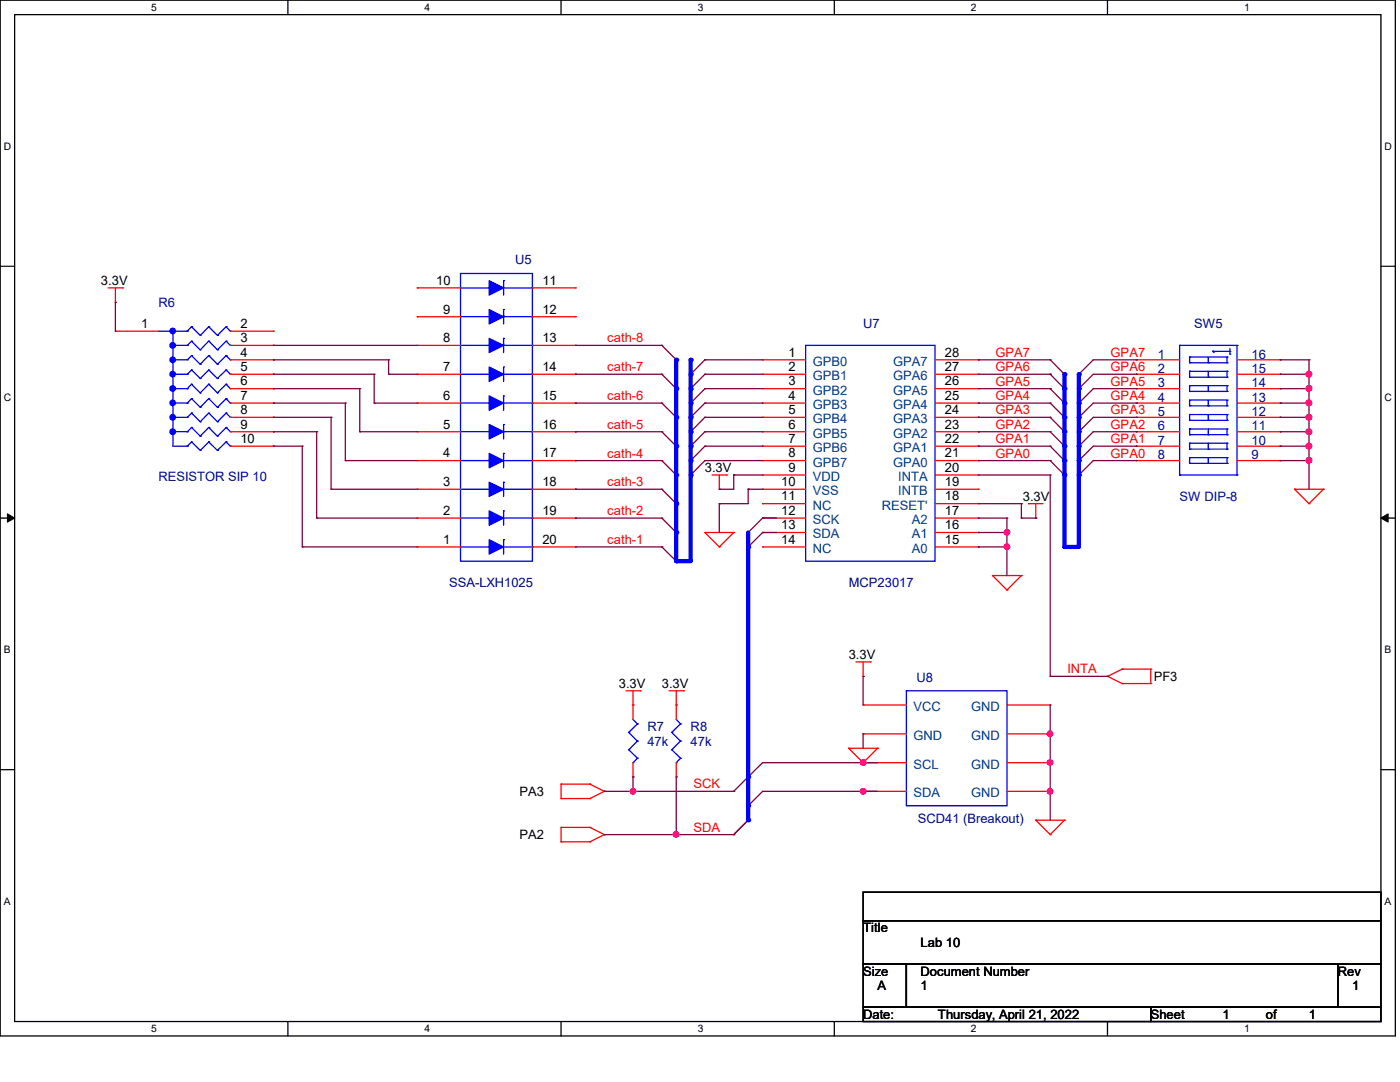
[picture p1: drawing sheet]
<svg xmlns="http://www.w3.org/2000/svg" width="279mm" height="216mm" viewBox="0 0 279 216" stroke-linecap="round" stroke-linejoin="round" font-family="sans-serif">
<path d="M0 0h278.5v206.7h-278.5zM2.9 2.9h272.7v200.9h-272.7z" fill="none" stroke="#000" stroke-width=".25"/>
<g fill="#fff">
<path d="M30.2 .3h1.1v2.3h-1.1z"/>
<path d="M30.2 204.1h1.1v2.3h-1.1z"/>
</g>
<path d="M57.4 0v2.9M57.4 203.8v2.9" fill="none" stroke="#000" stroke-width=".25"/>
<g fill="#fff">
<path d="M84.7 .3h1.1v2.3h-1.1z"/>
<path d="M84.7 204.1h1.1v2.3h-1.1z"/>
</g>
<path d="M112 0v2.9M112 203.8v2.9" fill="none" stroke="#000" stroke-width=".25"/>
<g fill="#fff">
<path d="M139.2 .3h1.1v2.3h-1.1z"/>
<path d="M139.2 204.1h1.1v2.3h-1.1z"/>
</g>
<path d="M166.5 0v2.9M166.5 203.8v2.9" fill="none" stroke="#000" stroke-width=".25"/>
<g fill="#fff">
<path d="M193.8 .3h1.1v2.3h-1.1z"/>
<path d="M193.8 204.1h1.1v2.3h-1.1z"/>
</g>
<path d="M221 0v2.9M221 203.8v2.9" fill="none" stroke="#000" stroke-width=".25"/>
<g fill="#fff">
<path d="M248.3 .3h1.1v2.3h-1.1z"/>
<path d="M248.3 204.1h1.1v2.3h-1.1z"/>
<path d="M.8 28h1.4v2.3h-1.4z"/>
<path d="M276.3 28h1.4v2.3h-1.4z"/>
<path d="M.8 78.2h1.4v2.3h-1.4z"/>
<path d="M276.3 78.2h1.4v2.3h-1.4z"/>
</g>
<path d="M0 53.1h2.9M275.6 53.1h2.9" fill="none" stroke="#000" stroke-width=".25"/>
<g fill="#fff">
<path d="M.8 128.5h1.3v2.2h-1.3z"/>
<path d="M276.3 128.5h1.3v2.2h-1.3z"/>
</g>
<path d="M0 103.4h2.9M275.6 103.4h2.9" fill="none" stroke="#000" stroke-width=".25"/>
<path d="M1.5 102.5l1.4 .9-1.4 .8zM275.6 103.4l1.4-.9v1.7z" fill="#000" stroke="#000" stroke-width=".2"/>
<g fill="#fff">
<path d="M.8 178.7h1.3v2.2h-1.3z"/>
<path d="M276.3 178.7h1.3v2.2h-1.3z"/>
</g>
<path d="M0 153.6h2.9M275.6 153.6h2.9M172.3 178h103.3v5.7h-103.3zM172.3 183.7h103.3v8.7h-103.3zM172.3 192.4h8.6v8.6h-8.6zM180.9 192.4h86.1v8.6h-86.1zM267 192.4h8.6v8.6h-8.6zM172.3 201h57.4v2.8h-57.4zM229.7 201h45.9v2.8h-45.9z" fill="none" stroke="#000" stroke-width=".25"/>
<g fill="none" stroke="#f00" stroke-width=".25">
<path d="M21.6 57.4h2.9M23 57.4v2.9M24.5 57.4h.1M83.3 57.4h.1M83.3 57.4h8.6M106.3 57.4h8.6M114.9 57.4h.1M23 60.3h.1M23 66.1h.1M23 66.1h8.6M46 66.1h8.6M46 68.9h8.6"/>
<path d="M46 71.8h8.6M46 74.7h8.6M46 77.6h8.6M54.6 66.1h.1M54.6 68.9h.1M54.6 71.8h.1M54.6 74.7h.1M54.6 77.6h.1M83.3 74.7h.1M83.3 68.9h.1M83.3 63.2h.1M83.3 68.9h8.6"/>
<path d="M83.3 74.7h8.6M83.3 63.2h8.6M106.3 68.9h8.6M106.3 74.7h8.6M106.3 63.2h8.6M114.9 74.7h.1M114.9 68.9h.1M114.9 63.2h.1M152.2 71.8h.1M152.2 74.7h.1M152.2 77.6h.1M152.2 71.8h8.6"/>
<path d="M152.2 74.7h8.6M152.2 77.6h8.6M186.6 71.8h8.6M186.6 74.7h8.6M186.6 77.6h8.6M195.2 77.6h.1M195.2 74.7h.1M195.2 71.8h.1M226.8 71.8h.1M226.8 74.7h.1M226.8 77.6h.1M226.8 71.8h8.6"/>
<path d="M226.8 74.7h8.6M226.8 77.6h8.6M246.9 71.8h8.6M246.9 74.7h8.6M246.9 77.6h8.6M255.5 71.8h.1M255.5 74.7h.1M255.5 77.6h.1M46 80.4h8.6M46 83.3h8.6M46 86.1h8.6M46 89h8.6"/>
<path d="M54.6 80.4h.1M54.6 83.3h.1M54.6 86.1h.1M54.6 89h.1M83.3 97.6h.1M83.3 91.9h.1M83.3 86.1h.1M83.3 80.4h.1M83.3 97.6h8.6M83.3 80.4h8.6M83.3 86.1h8.6M83.3 91.9h8.6"/>
<path d="M106.3 97.6h8.6M106.3 80.4h8.6M106.3 86.1h8.6M106.3 91.9h8.6M114.9 97.6h.1M114.9 91.9h.1M114.9 86.1h.1M114.9 80.4h.1M142.1 94.8h2.9M143.6 97.6h.1M143.6 94.8v2.8M145 94.8h.1"/>
<path d="M152.2 80.4h.1M152.2 83.3h.1M152.2 86.1h.1M152.2 89h.1M152.2 91.9h.1M152.2 94.8h.1M152.2 97.6h.1M152.2 97.6h8.6M152.2 94.8h8.6M152.2 80.4h8.6M152.2 83.3h8.6M152.2 86.1h8.6"/>
<path d="M152.2 89h8.6M152.2 91.9h8.6M186.6 97.6h8.6M186.6 94.8h8.6M186.6 80.4h8.6M186.6 83.3h8.6M186.6 86.1h8.6M186.6 89h8.6M186.6 91.9h8.6M195.2 97.6h.1M195.2 94.8h.1M195.2 91.9h.1"/>
<path d="M195.2 89h.1M195.2 86.1h.1M195.2 83.3h.1M195.2 80.4h.1M226.8 80.4h.1M226.8 83.3h.1M226.8 86.1h.1M226.8 89h.1M226.8 91.9h.1M226.8 80.4h8.6M226.8 83.3h8.6M226.8 86.1h8.6"/>
<path d="M226.8 89h8.6M226.8 91.9h8.6M246.9 80.4h8.6M246.9 83.3h8.6M246.9 86.1h8.6M246.9 89h8.6M246.9 91.9h8.6M255.5 80.4h.1M255.5 83.3h.1M255.5 86.1h.1M255.5 89h.1M255.5 91.9h.1"/>
<path d="M258.4 97.6h.1M258.4 97.6h5.7M258.4 97.6l2.8 2.9M264.1 97.6h.1M264.1 97.6l-2.9 2.9M83.3 109.1h.1M83.3 103.4h.1M83.3 109.1h8.6M83.3 103.4h8.6M106.3 109.1h8.6M106.3 103.4h8.6M114.9 109.1h.1"/>
<path d="M114.9 103.4h.1M140.7 106.3h.1M140.7 106.3h5.7M140.7 106.3l2.9 2.8M143.6 109.1h.1M146.4 106.3h.1M146.4 106.3l-2.8 2.8M152.2 100.5h.1M152.2 103.4h.1M152.2 106.3h.1M152.2 109.1h.1M152.2 106.3h8.6"/>
<path d="M152.2 100.5h8.6M152.2 109.1h8.6M152.2 103.4h8.6M186.6 106.3h8.6M186.6 100.5h8.6M186.6 109.1h8.6M186.6 103.4h8.6M195.2 109.1h.1M195.2 106.3h.1M195.2 103.4h.1M195.2 100.5h.1M198.1 114.9h.1"/>
<path d="M198.1 114.9h5.7M198.1 114.9l2.9 2.8M201 117.7h.1M203.8 114.9h.1M203.8 114.9l-2.8 2.8M205.3 100.5h.1M205.3 100.5h2.9M206.7 103.4h.1M206.7 100.5v2.9M261.2 100.5h.1M124.9 137.8h2.9M126.3 137.8v5.8"/>
<path d="M127.8 137.8h.1M133.5 137.8h2.9M135 137.8v5.8M136.4 137.8h.1M170.8 132.1h2.9M172.3 135h.1M172.3 132.1v2.9M173.7 132.1h.1M221.1 135h.1M221.1 135l2.8 1.4M223.9 133.5h.1M223.9 136.4h.1"/>
<path d="M223.9 133.5l-2.8 1.5M223.9 133.5h5.8M223.9 136.4h5.8M229.7 133.5h.1M229.7 136.4h.1M229.7 133.5v2.9M112 159.3h.1M112 156.5h.1M112 156.5h5.7M112 159.3h5.7M112 156.5v2.8M117.7 156.5h.1"/>
<path d="M117.7 159.3h.1M117.7 156.5l2.9 1.4M120.6 157.9h.1M120.6 157.9l-2.9 1.4M126.3 140.7h.1M126.3 155h.1M126.3 152.2v2.8M135 140.7h.1M135 155h.1M135 152.2v2.8M169.4 149.3h.1M169.4 149.3h5.7"/>
<path d="M169.4 149.3l2.9 2.9M172.3 152.2h.1M172.3 140.7h.1M172.3 146.4h.1M172.3 157.9h.1M172.3 140.7h8.6M172.3 146.4h8.6M172.3 152.2h8.6M172.3 157.9h8.6M175.1 149.3h.1M175.1 149.3l-2.8 2.9M201 140.7h8.6"/>
<path d="M201 146.4h8.6M201 152.2h8.6M201 157.9h8.6M209.6 140.7h.1M209.6 146.4h.1M209.6 152.2h.1M209.6 157.9h.1M112 168h.1M112 165.1h.1M112 165.1v2.9M112 165.1h5.7M112 168h5.7"/>
<path d="M117.7 165.1h.1M117.7 168h.1M117.7 165.1l2.9 1.4M120.6 166.5h.1M120.6 166.5l-2.9 1.5M206.7 163.7h.1M206.7 163.7h5.7M206.7 163.7l2.9 2.8M209.6 166.5h.1M212.4 163.7h.1M212.4 163.7l-2.8 2.8"/>
</g>
<g fill="none" stroke="#800040" stroke-width=".25">
<path d="M54.6 68.9h.1M54.6 71.8h.1M54.6 74.7h.1M54.6 77.6h.1M54.6 68.9h28.7M54.6 71.8h23M54.6 74.7h20.1M54.6 77.6h17.2M71.8 77.6h.1M71.8 77.6v8.5M74.7 74.7h.1M74.7 74.7v5.7"/>
<path d="M77.6 71.8h.1M77.6 74.7h.1M77.6 71.8v2.9M77.6 74.7h5.7M114.9 68.9h.1M114.9 74.7h.1M114.9 68.9h17.2M114.9 74.7h17.2M132.1 68.9h.1M132.1 74.7h.1M132.1 68.9l2.9 2.9M132.1 74.7l2.9 2.9"/>
<path d="M137.8 74.7h.1M137.8 77.6h.1M140.7 71.8l-2.9 2.9M140.7 74.7l-2.9 2.9M140.7 77.6l-2.9 2.8M209.6 71.8h.1M209.6 74.7h.1M209.6 77.6h.1M209.6 71.8l2.8 2.9M209.6 74.7l2.8 2.9M209.6 77.6l2.8 2.8M215.3 74.7h.1"/>
<path d="M215.3 77.6h.1M218.2 71.8l-2.9 2.9M218.2 74.7l-2.9 2.9M218.2 77.6l-2.9 2.8M255.5 71.8h.1M255.5 74.7h.1M255.5 77.6h.1M255.5 71.8h5.7M255.5 74.7h5.7M255.5 77.6h5.7M261.2 71.8h.1M261.2 74.7h.1"/>
<path d="M261.2 77.6h.1M261.2 71.8v25.8M54.6 80.4h.1M54.6 83.3h.1M54.6 86.1h.1M54.6 89h.1M54.6 80.4h14.3M54.6 83.3h11.5M54.6 86.1h8.6M54.6 89h5.7M60.3 89h.1M60.3 89v20.1"/>
<path d="M63.2 86.1h.1M63.2 86.1v17.3M66.1 83.3h.1M66.1 97.6h.1M66.1 83.3v14.3M66.1 97.6h17.2M68.9 80.4h.1M68.9 91.9h.1M68.9 80.4v11.5M68.9 91.9h14.4M71.8 86.1h.1M71.8 86.1h11.5"/>
<path d="M74.7 80.4h.1M74.7 80.4h8.6M114.9 80.4h.1M114.9 86.1h.1M114.9 91.9h.1M114.9 97.6h.1M114.9 80.4h17.2M114.9 86.1h17.2M114.9 91.9h17.2M114.9 97.6h17.2M132.1 80.4h.1M132.1 86.1h.1"/>
<path d="M132.1 91.9h.1M132.1 97.6h.1M132.1 80.4l2.9 2.9M132.1 86.1l2.9 2.9M132.1 91.9l2.9 2.9M132.1 97.6l2.9 2.9M137.8 80.4h.1M137.8 83.3h.1M137.8 86.1h.1M137.8 89h.1M137.8 91.9h.1M137.8 94.8h.1"/>
<path d="M140.7 80.4l-2.9 2.9M140.7 83.3l-2.9 2.8M140.7 86.1l-2.9 2.9M140.7 89l-2.9 2.9M140.7 91.9l-2.9 2.9M209.6 80.4h.1M209.6 83.3h.1M209.6 86.1h.1M209.6 89h.1M209.6 91.9h.1M209.6 80.4l2.8 2.9M209.6 83.3l2.8 2.8"/>
<path d="M209.6 86.1l2.8 2.9M209.6 89l2.8 2.9M209.6 91.9l2.8 2.9M215.3 80.4h.1M215.3 83.3h.1M215.3 86.1h.1M215.3 89h.1M215.3 91.9h.1M215.3 94.8h.1M218.2 80.4l-2.9 2.9M218.2 83.3l-2.9 2.8M218.2 86.1l-2.9 2.9"/>
<path d="M218.2 89l-2.9 2.9M218.2 91.9l-2.9 2.9M255.5 80.4h.1M255.5 83.3h.1M255.5 86.1h.1M255.5 89h.1M255.5 91.9h.1M255.5 80.4h5.7M255.5 83.3h5.7M255.5 86.1h5.7M255.5 89h5.7M255.5 91.9h5.7"/>
<path d="M261.2 80.4h.1M261.2 83.3h.1M261.2 86.1h.1M261.2 89h.1M261.2 91.9h.1M60.3 109.1h.1M60.3 109.1h23M63.2 103.4h.1M63.2 103.4h20.1M114.9 103.4h.1M114.9 103.4h17.2M114.9 109.1h17.2"/>
<path d="M132.1 103.4h.1M132.1 109.1h.1M132.1 103.4l2.9 2.9M132.1 109.1l2.9 2.9M149.3 109.1h.1M149.3 106.3h.1M152.2 106.3l-2.9 2.8M152.2 103.4l-2.9 2.9M146.4 157.9h.1M149.3 155h.1M149.3 155l-2.9 2.9M152.2 157.9l-2.9 2.9"/>
<path d="M152.2 152.2l-2.9 2.8M146.4 166.5h.1M149.3 160.8h.1M149.3 163.7l-2.9 2.8"/>
</g>
<g fill="none" stroke="#00f" stroke-width=".25">
<path d="M91.9 54.6h14.4v57.4h-14.4zM91.9 57.4h5.7M97.6 57.4h.1M100.5 56h.1M100.5 56v2.9M100.5 57.4h5.8M106.3 57.4h.1M31.6 66.1h5.8M34.5 66.1h.1M34.5 68.9h2.9M34.5 71.8h2.9M34.5 74.7h2.9"/>
<path d="M34.5 77.6h2.9M34.5 66.1v22.9h2.9M37.4 66.1h.1M37.4 68.9h.1M37.4 71.8h.1M37.4 74.7h.1M37.4 77.6h.1M38.2 76.7h.1M38.2 79.5h.1M38.2 65.2h.1M38.2 68.1h.1M38.2 71h.1"/>
<path d="M38.2 73.8h.1M38.2 76.7l1.8 1.7M38.2 76.7l-.8 .9M38.2 79.5l1.8 1.8M38.2 79.5l-.8 .9M38.2 65.2l1.8 1.7M38.2 65.2l-.8 .9M38.2 68.1l1.8 1.7M38.2 68.1l-.8 .8M38.2 71l1.8 1.7M38.2 71l-.8 .8M38.2 73.8l1.8 1.7"/>
<path d="M38.2 73.8l-.8 .9M40 78.4h.1M40 66.9h.1M40 69.8h.1M40 72.7h.1M40 75.5h.1M41.7 76.7h.1M41.7 79.5h.1M41.7 65.2h.1M41.7 68.1h.1M41.7 71h.1M41.7 73.8h.1"/>
<path d="M41.7 76.7l1.7 1.7M41.7 76.7l-1.7 1.7M41.7 79.5l1.7 1.8M41.7 79.5l-1.7 1.8M41.7 65.2l1.7 1.7M41.7 65.2l-1.7 1.7M41.7 68.1l1.7 1.7M41.7 68.1l-1.7 1.7M41.7 71l1.7 1.7M41.7 71l-1.7 1.7M41.7 73.8l1.7 1.7M41.7 73.8l-1.7 1.7"/>
<path d="M43.4 78.4h.1M43.4 66.9h.1M43.4 69.8h.1M43.4 72.7h.1M43.4 75.5h.1M45.1 76.7h.1M45.1 79.5h.1M45.1 65.2h.1M45.1 68.1h.1M45.1 71h.1M45.1 73.8h.1M45.1 76.7l.9 .9"/>
<path d="M45.1 76.7l-1.7 1.7M45.1 79.5l.9 .9M45.1 79.5l-1.7 1.8M45.1 65.2l.9 .9M45.1 65.2l-1.7 1.7M45.1 68.1l.9 .8M45.1 68.1l-1.7 1.7M45.1 71l.9 .8M45.1 71l-1.7 1.7M45.1 73.8l.9 .9M45.1 73.8l-1.7 1.7M46 77.6h.1"/>
<path d="M46 66.1h.1M46 68.9h.1M46 71.8h.1M46 74.7h.1M91.9 68.9h5.7M91.9 74.7h5.7M91.9 63.2h5.7M97.6 74.7h.1M97.6 68.9h.1M97.6 63.2h.1M100.5 79h.1M100.5 73.2h.1"/>
<path d="M100.5 67.5h.1M100.5 61.8h.1M100.5 68.9h5.8M100.5 74.7h5.8M100.5 61.8v2.8M100.5 67.5v2.9M100.5 73.2v2.9M100.5 79v2.9M100.5 63.2h5.8M106.3 74.7h.1M106.3 68.9h.1M106.3 63.2h.1"/>
<path d="M160.8 68.9h25.8v43.1h-25.8zM235.4 68.9h.1M235.4 68.9h11.5M235.4 68.9v25.9M237.4 72.4h.1M237.4 71.2h.1M237.4 75.3h.1M237.4 74.1h.1M237.4 78.1h.1M237.4 77h.1M237.4 79.8h.1M237.4 71.2h7.5"/>
<path d="M237.4 72.4h7.5M237.4 71.2v1.2M237.4 74.1v1.2M237.4 77v1.1M237.4 79.8v1.2M237.4 74.1h7.5M237.4 75.3h7.5M237.4 77h7.5M237.4 78.1h7.5M237.4 79.8h7.5M241.1 72.4h.1M241.1 75.3h.1"/>
<path d="M241.1 78.1h.1M241.1 71.2v1.2M241.1 74.1v1.2M241.1 77v1.1M241.1 79.8v1.2M242 70.1h.1M242 70.1l.3 .3M242 70.1h3.4M244.9 71.2h.1M244.9 72.4h.1M244.9 74.1h.1M244.9 75.3h.1"/>
<path d="M244.9 77h.1M244.9 78.1h.1M244.9 79.8h.1M244.9 71.2v1.2M244.9 74.1v1.2M244.9 77v1.1M244.9 79.8v1.2M245.4 70.1h.1M245.4 70.7h.1M245.4 69.5v1.2M246.9 68.9h.1M246.9 68.9v25.9"/>
<path d="M34.5 80.4h2.9M34.5 83.3h2.9M34.5 86.1h2.9M37.4 80.4h.1M37.4 83.3h.1M37.4 86.1h.1M37.4 89h.1M38.2 82.4h.1M38.2 85.3h.1M38.2 88.2h.1M38.2 82.4l1.8 1.8M38.2 82.4l-.8 .9"/>
<path d="M38.2 85.3l1.8 1.7M38.2 85.3l-.8 .8M38.2 88.2l1.8 1.7M38.2 88.2l-.8 .8M40 81.3h.1M40 84.2h.1M40 87h.1M40 89.9h.1M41.7 82.4h.1M41.7 85.3h.1M41.7 88.2h.1M41.7 82.4l1.7 1.8"/>
<path d="M41.7 82.4l-1.7 1.8M41.7 85.3l1.7 1.7M41.7 85.3l-1.7 1.7M41.7 88.2l1.7 1.7M41.7 88.2l-1.7 1.7M43.4 81.3h.1M43.4 84.2h.1M43.4 87h.1M43.4 89.9h.1M45.1 82.4h.1M45.1 85.3h.1M45.1 88.2h.1"/>
<path d="M45.1 82.4l.9 .9M45.1 82.4l-1.7 1.8M45.1 85.3l.9 .8M45.1 85.3l-1.7 1.7M45.1 88.2l.9 .8M45.1 88.2l-1.7 1.7M46 80.4h.1M46 83.3h.1M46 86.1h.1M46 89h.1M91.9 80.4h5.7M91.9 86.1h5.7"/>
<path d="M91.9 97.6h5.7M91.9 91.9h5.7M97.6 97.6h.1M97.6 91.9h.1M97.6 86.1h.1M97.6 80.4h.1M100.5 86.1h.1M100.5 96.2h.1M100.5 90.5h.1M100.5 84.7h.1M100.5 80.4h5.8M100.5 86.1h5.8"/>
<path d="M100.5 97.6h5.8M100.5 91.9h5.8M100.5 84.7v2.9M100.5 90.5v2.8M100.5 96.2v2.9M106.3 97.6h.1M106.3 91.9h.1M106.3 80.4h.1M235.4 94.8h.1M235.4 94.8h11.5M237.4 81h.1M237.4 83.9h.1"/>
<path d="M237.4 82.7h.1M237.4 86.7h.1M237.4 85.6h.1M237.4 89.6h.1M237.4 88.4h.1M237.4 92.5h.1M237.4 91.3h.1M237.4 82.7v1.2M237.4 85.6v1.1M237.4 88.4v1.2M237.4 91.3v1.2M237.4 81h7.5"/>
<path d="M237.4 82.7h7.5M237.4 83.9h7.5M237.4 85.6h7.5M237.4 86.7h7.5M237.4 88.4h7.5M237.4 89.6h7.5M237.4 91.3h7.5M237.4 92.5h7.5M241.1 81h.1M241.1 83.9h.1M241.1 86.7h.1M241.1 89.6h.1"/>
<path d="M241.1 92.5h.1M241.1 82.7v1.2M241.1 85.6v1.1M241.1 88.4v1.2M241.1 91.3v1.2M244.9 81h.1M244.9 82.7h.1M244.9 83.9h.1M244.9 85.6h.1M244.9 86.7h.1M244.9 88.4h.1M244.9 89.6h.1"/>
<path d="M244.9 91.3h.1M244.9 92.5h.1M244.9 82.7v1.2M244.9 85.6v1.1M244.9 88.4v1.2M244.9 91.3v1.2M246.9 94.8h.1M91.9 109.1h5.7M91.9 103.4h5.7M97.6 109.1h.1M97.6 103.4h.1M100.5 107.7h.1"/>
<path d="M100.5 101.9h.1M100.5 109.1h5.8M100.5 103.4h5.8M100.5 101.9v2.9M100.5 107.7v2.9M106.3 109.1h.1M106.3 103.4h.1M180.9 137.8h20.1v23h-20.1zM125.5 146.1h.1M125.5 149.6h.1M125.5 146.1l1.7 1.8M125.5 149.6l1.7 1.7"/>
<path d="M126.3 152.2h.1M126.3 143.6l.9 .8M127.2 144.4h.1M127.2 147.9h.1M127.2 151.3h.1M127.2 144.4l-1.7 1.7M127.2 147.9l-1.7 1.7M127.2 151.3l-.9 .9M134.1 146.1h.1M134.1 149.6h.1M134.1 146.1l1.7 1.8M134.1 149.6l1.7 1.7"/>
<path d="M135 152.2h.1M135 143.6l.8 .8M135.8 144.4h.1M135.8 147.9h.1M135.8 151.3h.1M135.8 144.4l-1.7 1.7M135.8 147.9l-1.7 1.7M135.8 151.3l-.8 .9"/>
</g>
<g fill="#00f" stroke="#00f" stroke-width=".25">
<path d="M97.6 101.9l2.9 1.5-2.9 1.4z" fill-rule="evenodd"/>
<path d="M97.6 96.2l2.9 1.4-2.9 1.5z" fill-rule="evenodd"/>
<path d="M97.6 90.5l2.9 1.4-2.9 1.4z" fill-rule="evenodd"/>
<path d="M97.6 84.7l2.9 1.4-2.9 1.5z" fill-rule="evenodd"/>
<path d="M97.6 79l2.9 1.4-2.9 1.5z" fill-rule="evenodd"/>
<path d="M97.6 73.2l2.9 1.5v-.3v.3l-2.9 1.4z" fill-rule="evenodd"/>
<path d="M97.6 107.7l2.9 1.4-2.9 1.5z" fill-rule="evenodd"/>
<path d="M97.6 67.5l2.9 1.4v-.2v.2l-2.9 1.5z" fill-rule="evenodd"/>
<path d="M97.6 61.8l2.9 1.4v-.3v.3l-2.9 1.4z" fill-rule="evenodd"/>
<path d="M97.6 56l2.9 1.4h-.3h.3l-2.9 1.5z" fill-rule="evenodd"/>
<circle cx="34.5" cy="66" r=".55"/>
<circle cx="34.5" cy="68.9" r=".55"/>
<circle cx="34.5" cy="71.8" r=".55"/>
<circle cx="34.5" cy="74.7" r=".55"/>
<circle cx="34.5" cy="77.5" r=".55"/>
<circle cx="34.5" cy="80.4" r=".55"/>
<circle cx="34.5" cy="83.3" r=".55"/>
<circle cx="34.5" cy="86.1" r=".55"/>
</g>
<g fill="#f0f" stroke="#f0f" stroke-width=".25">
<circle cx="261.2" cy="74.7" r=".57"/>
<circle cx="261.2" cy="80.4" r=".57"/>
<circle cx="261.2" cy="77.5" r=".57"/>
<circle cx="261.2" cy="86.1" r=".57"/>
<circle cx="261.2" cy="83.3" r=".57"/>
<circle cx="261.2" cy="89" r=".57"/>
<circle cx="261.2" cy="91.9" r=".57"/>
</g>
<path d="M135 71.8v5.8" fill="none" stroke="#00f" stroke-width=".85"/>
<circle cx="135" cy="71.8" r=".42" fill="#00f"/>
<path d="M135 112h2.8" fill="none" stroke="#00f" stroke-width=".85"/>
<circle cx="135" cy="112" r=".42" fill="#00f"/>
<path d="M137.8 71.8v2.9" fill="none" stroke="#00f" stroke-width=".85"/>
<circle cx="137.8" cy="71.8" r=".42" fill="#00f"/>
<path d="M212.4 109.1h2.9" fill="none" stroke="#00f" stroke-width=".85"/>
<circle cx="212.4" cy="109.1" r=".42" fill="#00f"/>
<path d="M215.3 74.7v2.9" fill="none" stroke="#00f" stroke-width=".85"/>
<circle cx="215.3" cy="74.7" r=".42" fill="#00f"/>
<path d="M135 77.6v5.7" fill="none" stroke="#00f" stroke-width=".85"/>
<circle cx="135" cy="77.6" r=".42" fill="#00f"/>
<path d="M135 83.3v5.7" fill="none" stroke="#00f" stroke-width=".85"/>
<circle cx="135" cy="83.3" r=".42" fill="#00f"/>
<path d="M135 89v5.8" fill="none" stroke="#00f" stroke-width=".85"/>
<circle cx="135" cy="89" r=".42" fill="#00f"/>
<path d="M135 94.8v5.7" fill="none" stroke="#00f" stroke-width=".85"/>
<circle cx="135" cy="94.8" r=".42" fill="#00f"/>
<path d="M135 100.5v5.8" fill="none" stroke="#00f" stroke-width=".85"/>
<circle cx="135" cy="100.5" r=".42" fill="#00f"/>
<path d="M135 106.3v5.7" fill="none" stroke="#00f" stroke-width=".85"/>
<circle cx="135" cy="106.3" r=".42" fill="#00f"/>
<g fill="none" stroke="#800040" stroke-width=".25">
<path d="M23 60.3h.1M23 60.3v5.8M140.7 71.8h.1M140.7 74.7h.1M140.7 77.6h.1M140.7 71.8h11.5M140.7 74.7h11.5M140.7 77.6h11.5M140.7 80.4h.1M140.7 83.3h.1M140.7 86.1h.1M140.7 89h.1"/>
<path d="M140.7 91.9h.1M140.7 80.4h11.5M140.7 83.3h11.5M140.7 86.1h11.5M140.7 89h11.5M140.7 91.9h11.5M146.4 94.8h.1M146.4 94.8h5.8M146.4 94.8v2.8"/>
</g>
<path d="M137.8 74.7v2.9" fill="none" stroke="#00f" stroke-width=".85"/>
<circle cx="137.8" cy="74.7" r=".42" fill="#00f"/>
<path d="M137.8 77.6v2.8" fill="none" stroke="#00f" stroke-width=".85"/>
<circle cx="137.8" cy="77.6" r=".42" fill="#00f"/>
<path d="M137.8 80.4v2.9" fill="none" stroke="#00f" stroke-width=".85"/>
<circle cx="137.8" cy="80.4" r=".42" fill="#00f"/>
<path d="M137.8 83.3v2.8" fill="none" stroke="#00f" stroke-width=".85"/>
<circle cx="137.8" cy="83.3" r=".42" fill="#00f"/>
<path d="M137.8 86.1v2.9" fill="none" stroke="#00f" stroke-width=".85"/>
<circle cx="137.8" cy="86.1" r=".42" fill="#00f"/>
<path d="M137.8 89v2.9" fill="none" stroke="#00f" stroke-width=".85"/>
<circle cx="137.8" cy="89" r=".42" fill="#00f"/>
<path d="M137.8 91.9v2.9" fill="none" stroke="#00f" stroke-width=".85"/>
<circle cx="137.8" cy="91.9" r=".42" fill="#00f"/>
<path d="M137.8 94.8v17.2" fill="none" stroke="#00f" stroke-width=".85"/>
<circle cx="137.8" cy="94.8" r=".42" fill="#00f"/>
<path d="M143.6 97.6h.1M143.6 97.6h2.8M149.3 97.6h.1M149.3 97.6h2.9M149.3 97.6v2.9h-5.7M143.6 100.5h.1M143.6 100.5v5.8" fill="none" stroke="#800040" stroke-width=".25"/>
<path d="M149.3 106.3v2.8" fill="none" stroke="#00f" stroke-width=".85"/>
<circle cx="149.3" cy="109.1" r=".42" fill="#00f"/>
<path d="M152.2 103.4h.1M152.2 106.3h.1M152.2 103.4h2.8M152.2 106.3h2.8" fill="none" stroke="#800040" stroke-width=".25"/>
<path d="M149.3 155v5.8" fill="none" stroke="#00f" stroke-width=".85"/>
<circle cx="149.3" cy="160.8" r=".42" fill="#00f"/>
<path d="M195.2 71.8h.1M195.2 71.8h14.4M120.6 157.9h.1M120.6 157.9h5.7M120.6 166.5h.1M120.6 166.5h14.4" fill="none" stroke="#800040" stroke-width=".25"/>
<path d="M212.4 74.7v2.9" fill="none" stroke="#00f" stroke-width=".85"/>
<circle cx="212.4" cy="74.7" r=".42" fill="#00f"/>
<path d="M212.4 77.6v2.8" fill="none" stroke="#00f" stroke-width=".85"/>
<circle cx="212.4" cy="77.6" r=".42" fill="#00f"/>
<path d="M212.4 80.4v2.9" fill="none" stroke="#00f" stroke-width=".85"/>
<circle cx="212.4" cy="80.4" r=".42" fill="#00f"/>
<path d="M212.4 83.3v2.8" fill="none" stroke="#00f" stroke-width=".85"/>
<circle cx="212.4" cy="83.3" r=".42" fill="#00f"/>
<path d="M212.4 86.1v2.9" fill="none" stroke="#00f" stroke-width=".85"/>
<circle cx="212.4" cy="86.1" r=".42" fill="#00f"/>
<path d="M212.4 89v2.9" fill="none" stroke="#00f" stroke-width=".85"/>
<circle cx="212.4" cy="89" r=".42" fill="#00f"/>
<path d="M212.4 91.9v2.9" fill="none" stroke="#00f" stroke-width=".85"/>
<circle cx="212.4" cy="91.9" r=".42" fill="#00f"/>
<path d="M212.4 94.8v14.3" fill="none" stroke="#00f" stroke-width=".85"/>
<circle cx="212.4" cy="94.8" r=".42" fill="#00f"/>
<path d="M215.3 77.6v2.8" fill="none" stroke="#00f" stroke-width=".85"/>
<circle cx="215.3" cy="77.6" r=".42" fill="#00f"/>
<path d="M215.3 80.4v2.9" fill="none" stroke="#00f" stroke-width=".85"/>
<circle cx="215.3" cy="80.4" r=".42" fill="#00f"/>
<path d="M215.3 83.3v2.8" fill="none" stroke="#00f" stroke-width=".85"/>
<circle cx="215.3" cy="83.3" r=".42" fill="#00f"/>
<path d="M215.3 86.1v2.9" fill="none" stroke="#00f" stroke-width=".85"/>
<circle cx="215.3" cy="86.1" r=".42" fill="#00f"/>
<path d="M215.3 89v2.9" fill="none" stroke="#00f" stroke-width=".85"/>
<circle cx="215.3" cy="89" r=".42" fill="#00f"/>
<path d="M215.3 91.9v2.9" fill="none" stroke="#00f" stroke-width=".85"/>
<circle cx="215.3" cy="91.9" r=".42" fill="#00f"/>
<path d="M215.3 94.8v14.3" fill="none" stroke="#00f" stroke-width=".85"/>
<circle cx="215.3" cy="94.8" r=".42" fill="#00f"/>
<g fill="none" stroke="#800040" stroke-width=".25">
<path d="M195.2 74.7h14.4M195.2 77.6h14.4M209.6 77.6h.1M209.6 74.7h.1M218.2 71.8h8.6M218.2 74.7h8.6M218.2 77.6h8.6M226.8 71.8h.1M226.8 74.7h.1M226.8 77.6h.1M195.2 91.9h.1M195.2 89h.1"/>
<path d="M195.2 86.1h.1M195.2 83.3h.1M195.2 80.4h.1M195.2 80.4h14.4M195.2 83.3h14.4M195.2 86.1h14.4M195.2 89h14.4M195.2 91.9h14.4M195.2 94.8h14.4M209.6 94.8h.1M209.6 94.8v40.2M218.2 80.4h8.6"/>
<path d="M218.2 83.3h8.6M218.2 86.1h8.6M218.2 89h8.6M218.2 91.9h8.6M226.8 80.4h.1M226.8 83.3h.1M226.8 86.1h.1M226.8 89h.1M226.8 91.9h.1M195.2 106.3h.1M195.2 109.1h.1M195.2 100.5h8.6"/>
<path d="M195.2 103.4h5.8M195.2 106.3h5.8M195.2 109.1h5.8M201 103.4h.1M201 106.3h.1M201 109.1h.1M201 103.4v11.5M203.8 100.5h.1M203.8 103.4h.1M203.8 100.5v2.9M203.8 103.4h2.9M206.7 103.4h.1"/>
<path d="M209.6 135h.1M209.6 135h11.5M221.1 135h.1M126.3 155h.1M126.3 157.9h.1M126.3 155v2.9M126.3 157.9h20.1M135 155h.1M135 155v11.5M152.2 157.9h20.1M152.2 152.2h20.1M172.3 152.2h.1"/>
<path d="M172.3 157.9h.1M135 166.5h.1M135 166.5h11.4"/>
</g>
<g fill="#f0f" stroke="#f0f" stroke-width=".25">
<circle cx="201" cy="106.2" r=".55"/>
<circle cx="201" cy="109.1" r=".55"/>
<circle cx="126.3" cy="157.9" r=".55"/>
<circle cx="134.9" cy="166.5" r=".55"/>
<circle cx="172.3" cy="152.1" r=".55"/>
<circle cx="172.3" cy="157.9" r=".55"/>
</g>
<path d="M149.3 109.1v45.9" fill="none" stroke="#00f" stroke-width=".85"/>
<circle cx="149.3" cy="155" r=".42" fill="#00f"/>
<path d="M149.3 160.8v2.9" fill="none" stroke="#00f" stroke-width=".85"/>
<circle cx="149.3" cy="163.7" r=".42" fill="#00f"/>
<path d="M172.3 135h.1M172.3 135v5.7M172.3 146.4h.1M172.3 157.9h.1M172.3 152.2h.1M172.3 146.4v2.9M172.3 157.9h2.8M172.3 152.2h2.8M209.6 146.4h.1M209.6 157.9h.1M209.6 140.7v23" fill="none" stroke="#800040" stroke-width=".25"/>
<g fill="#f0f" stroke="#f0f" stroke-width=".25">
<circle cx="209.6" cy="146.4" r=".55"/>
<circle cx="209.6" cy="152.1" r=".55"/>
<circle cx="209.6" cy="157.9" r=".55"/>
<circle cx="261.2" cy="74.7" r=".57"/>
<circle cx="261.2" cy="80.4" r=".57"/>
<circle cx="261.2" cy="77.5" r=".57"/>
<circle cx="261.2" cy="86.1" r=".57"/>
<circle cx="261.2" cy="83.3" r=".57"/>
<circle cx="261.2" cy="89" r=".57"/>
<circle cx="261.2" cy="91.9" r=".57"/>
<circle cx="201" cy="106.2" r=".55"/>
<circle cx="201" cy="109.1" r=".55"/>
<circle cx="126.3" cy="157.9" r=".55"/>
<circle cx="134.9" cy="166.5" r=".55"/>
<circle cx="172.3" cy="152.1" r=".55"/>
<circle cx="172.3" cy="157.9" r=".55"/>
</g>
<g font-size="2.6" fill="#000080">
<text x="102.8" y="52.6">U5</text>
<text x="31.6" y="61.2">R6</text>
<text x="172.3" y="65.5">U7</text>
<text x="238.3" y="65.5">SW5</text>
<text x="231.1" y="71.5">1</text>
<text x="249.8" y="71.5">16</text>
<text x="231.1" y="74.4">2</text>
<text x="231.1" y="77.3">3</text>
<text x="249.8" y="74.4">15</text>
<text x="249.8" y="77.3">14</text>
<text x="231.1" y="80.2">4</text>
<text x="231.1" y="83">5</text>
<text x="249.8" y="80.2">13</text>
<text x="249.8" y="83">12</text>
<text x="231.1" y="85.9">6</text>
<text x="231.1" y="88.8">7</text>
<text x="249.8" y="85.9">11</text>
<text x="249.8" y="88.8">10</text>
<text x="31.6" y="95.9">RESISTOR SIP 10</text>
<text x="231.1" y="91.7">8</text>
<text x="249.8" y="91.7">9</text>
<text x="235.4" y="99.9">SW DIP-8</text>
<text x="89.6" y="117.2">SSA-LXH1025</text>
<text x="169.4" y="117.2">MCP23017</text>
<text x="182.9" y="136.1">U8</text>
<text x="129.2" y="145.9">R7</text>
<text x="129.2" y="148.8">47k</text>
<text x="137.8" y="145.9">R8</text>
<text x="137.8" y="148.8">47k</text>
<text x="183.2" y="164.3">SCD41 (Breakout)</text>
</g>
<g font-size="2.6">
<text x="20.2" y="56.9">3.3V</text>
<text x="87" y="56.8">10</text>
<text x="108.2" y="56.8">11</text>
<text x="28.2" y="65.4">1</text>
<text x="48" y="65.4">2</text>
<text x="88.5" y="62.6">9</text>
<text x="108.2" y="62.6">12</text>
<text x="48" y="68.3">3</text>
<text x="48" y="71.2">4</text>
<text x="88.5" y="68.3">8</text>
<text x="108.2" y="68.3">13</text>
<text x="157.4" y="71.2">1</text>
<text x="188.6" y="71.2">28</text>
<text x="48" y="74">5</text>
<text x="48" y="76.9">6</text>
<text x="88.5" y="74">7</text>
<text x="108.2" y="74">14</text>
<text x="157.4" y="74">2</text>
<text x="157.4" y="76.9">3</text>
<text x="188.6" y="76.9">26</text>
<text x="188.6" y="74">27</text>
<text x="48" y="79.8">7</text>
<text x="48" y="82.6">8</text>
<text x="88.5" y="79.8">6</text>
<text x="108.2" y="79.8">15</text>
<text x="157.4" y="79.8">4</text>
<text x="157.4" y="82.6">5</text>
<text x="188.6" y="82.6">24</text>
<text x="188.6" y="79.8">25</text>
<text x="48" y="85.5">9</text>
<text x="48" y="88.4">10</text>
<text x="88.5" y="85.5">5</text>
<text x="108.2" y="85.5">16</text>
<text x="157.4" y="85.5">6</text>
<text x="157.4" y="88.4">7</text>
<text x="188.6" y="88.4">22</text>
<text x="188.6" y="85.5">23</text>
<text x="88.5" y="91.3">4</text>
<text x="108.2" y="91.3">17</text>
<text x="140.7" y="94.2">3.3V</text>
<text x="157.4" y="91.3">8</text>
<text x="157.4" y="94.1">9</text>
<text x="188.6" y="94.1">20</text>
<text x="188.6" y="91.3">21</text>
<text x="88.5" y="97">3</text>
<text x="108.2" y="97">18</text>
<text x="155.9" y="97">10</text>
<text x="155.9" y="99.9">11</text>
<text x="188.6" y="99.9">18</text>
<text x="188.6" y="97">19</text>
<text x="204.1" y="99.9">3.3V</text>
<text x="88.5" y="102.7">2</text>
<text x="108.2" y="102.7">19</text>
<text x="155.9" y="102.7">12</text>
<text x="155.9" y="105.6">13</text>
<text x="188.6" y="105.6">16</text>
<text x="188.6" y="102.7">17</text>
<text x="88.5" y="108.5">1</text>
<text x="108.2" y="108.5">20</text>
<text x="155.9" y="108.5">14</text>
<text x="188.6" y="108.5">15</text>
<text x="169.4" y="131.5">3.3V</text>
<text x="123.5" y="137.3">3.3V</text>
<text x="132.1" y="137.3">3.3V</text>
<text x="230.2" y="135.8">PF3</text>
<text x="103.7" y="158.8">PA3</text>
<text x="103.7" y="167.4">PA2</text>
<text x="172.3" y="186.1">Title</text>
<text x="183.7" y="188.9">Lab 10</text>
<text x="172.3" y="194.7">Size</text>
<text x="175.1" y="197.6">A</text>
<text x="183.7" y="194.7">Document Number</text>
<text x="183.7" y="197.6">1</text>
<text x="267" y="194.7">Rev</text>
<text x="269.8" y="197.6">1</text>
<text x="172.3" y="203.3">Date:</text>
<text x="187.2" y="203.3">Thursday, April 21, 2022</text>
<text x="229.7" y="203.3">Sheet</text>
<text x="244" y="203.3">1</text>
<text x="252.6" y="203.3">of</text>
<text x="261.2" y="203.3">1</text>
</g>
<g font-size="2.6" fill="#f00">
<text x="121.2" y="68.3">cath-8</text>
<text x="198.7" y="71.2">GPA7</text>
<text x="221.7" y="71.2">GPA7</text>
<text x="121.2" y="74.1">cath-7</text>
<text x="198.7" y="77">GPA5</text>
<text x="198.7" y="74.1">GPA6</text>
<text x="221.7" y="74.1">GPA6</text>
<text x="221.7" y="77">GPA5</text>
<text x="121.2" y="79.8">cath-6</text>
<text x="198.7" y="82.7">GPA3</text>
<text x="198.7" y="79.8">GPA4</text>
<text x="221.7" y="79.8">GPA4</text>
<text x="221.7" y="82.7">GPA3</text>
<text x="121.2" y="85.6">cath-5</text>
<text x="198.7" y="88.4">GPA1</text>
<text x="198.7" y="85.6">GPA2</text>
<text x="221.7" y="85.6">GPA2</text>
<text x="221.7" y="88.4">GPA1</text>
<text x="121.2" y="91.3">cath-4</text>
<text x="198.7" y="91.3">GPA0</text>
<text x="221.7" y="91.3">GPA0</text>
<text x="121.2" y="97">cath-3</text>
<text x="121.2" y="102.8">cath-2</text>
<text x="121.2" y="108.5">cath-1</text>
<text x="213" y="134.4">INTA</text>
<text x="138.4" y="157.3">SCK</text>
<text x="138.4" y="165.9">SDA</text>
</g>
<g font-size="2.6" fill="#004080">
<text x="162.2" y="73">GPB0</text>
<text x="162.2" y="75.9">GPB1</text>
<text x="178.3" y="75.9">GPA6</text>
<text x="178.3" y="73">GPA7</text>
<text x="162.2" y="78.7">GPB2</text>
<text x="162.2" y="81.6">GPB3</text>
<text x="178.3" y="81.6">GPA4</text>
<text x="178.3" y="78.7">GPA5</text>
<text x="162.2" y="84.5">GPB4</text>
<text x="162.2" y="87.3">GPB5</text>
<text x="178.3" y="87.3">GPA2</text>
<text x="178.3" y="84.5">GPA3</text>
<text x="162.2" y="90.2">GPB6</text>
<text x="162.2" y="93.1">GPB7</text>
<text x="162.2" y="96">VDD</text>
<text x="178.3" y="93.1">GPA0</text>
<text x="178.3" y="90.2">GPA1</text>
<text x="179.3" y="96">INTA</text>
<text x="162.2" y="98.8">VSS</text>
<text x="162.2" y="101.7">NC</text>
<text x="176" y="101.7">RESET'</text>
<text x="179.3" y="98.8">INTB</text>
<text x="162.2" y="104.6">SCK</text>
<text x="162.2" y="107.4">SDA</text>
<text x="182" y="107.4">A1</text>
<text x="182" y="104.6">A2</text>
<text x="162.2" y="110.3">NC</text>
<text x="182" y="110.3">A0</text>
<text x="182.3" y="141.9">VCC</text>
<text x="193.8" y="141.9">GND</text>
<text x="182.3" y="147.6">GND</text>
<text x="193.8" y="147.6">GND</text>
<text x="182.3" y="153.4">SCL</text>
<text x="193.8" y="153.4">GND</text>
<text x="182.3" y="159.1">SDA</text>
<text x="193.8" y="159.1">GND</text>
</g>
<g font-size="2.1">
<text x="30.2" y="2.2">5</text>
<text x="84.7" y="2.2">4</text>
<text x="139.2" y="2.2">3</text>
<text x="193.8" y="2.2">2</text>
<text x="248.3" y="2.2">1</text>
<text x=".8" y="29.8">D</text>
<text x="276.3" y="29.8">D</text>
<text x=".8" y="80.1">C</text>
<text x="276.3" y="80.1">C</text>
<text x=".8" y="130.3">B</text>
<text x="276.3" y="130.3">B</text>
<text x=".8" y="180.5">A</text>
<text x="276.3" y="180.5">A</text>
<text x="30.2" y="206">5</text>
<text x="84.7" y="206">4</text>
<text x="139.2" y="206">3</text>
<text x="193.8" y="206">2</text>
<text x="248.3" y="206">1</text>
</g>
</svg>
